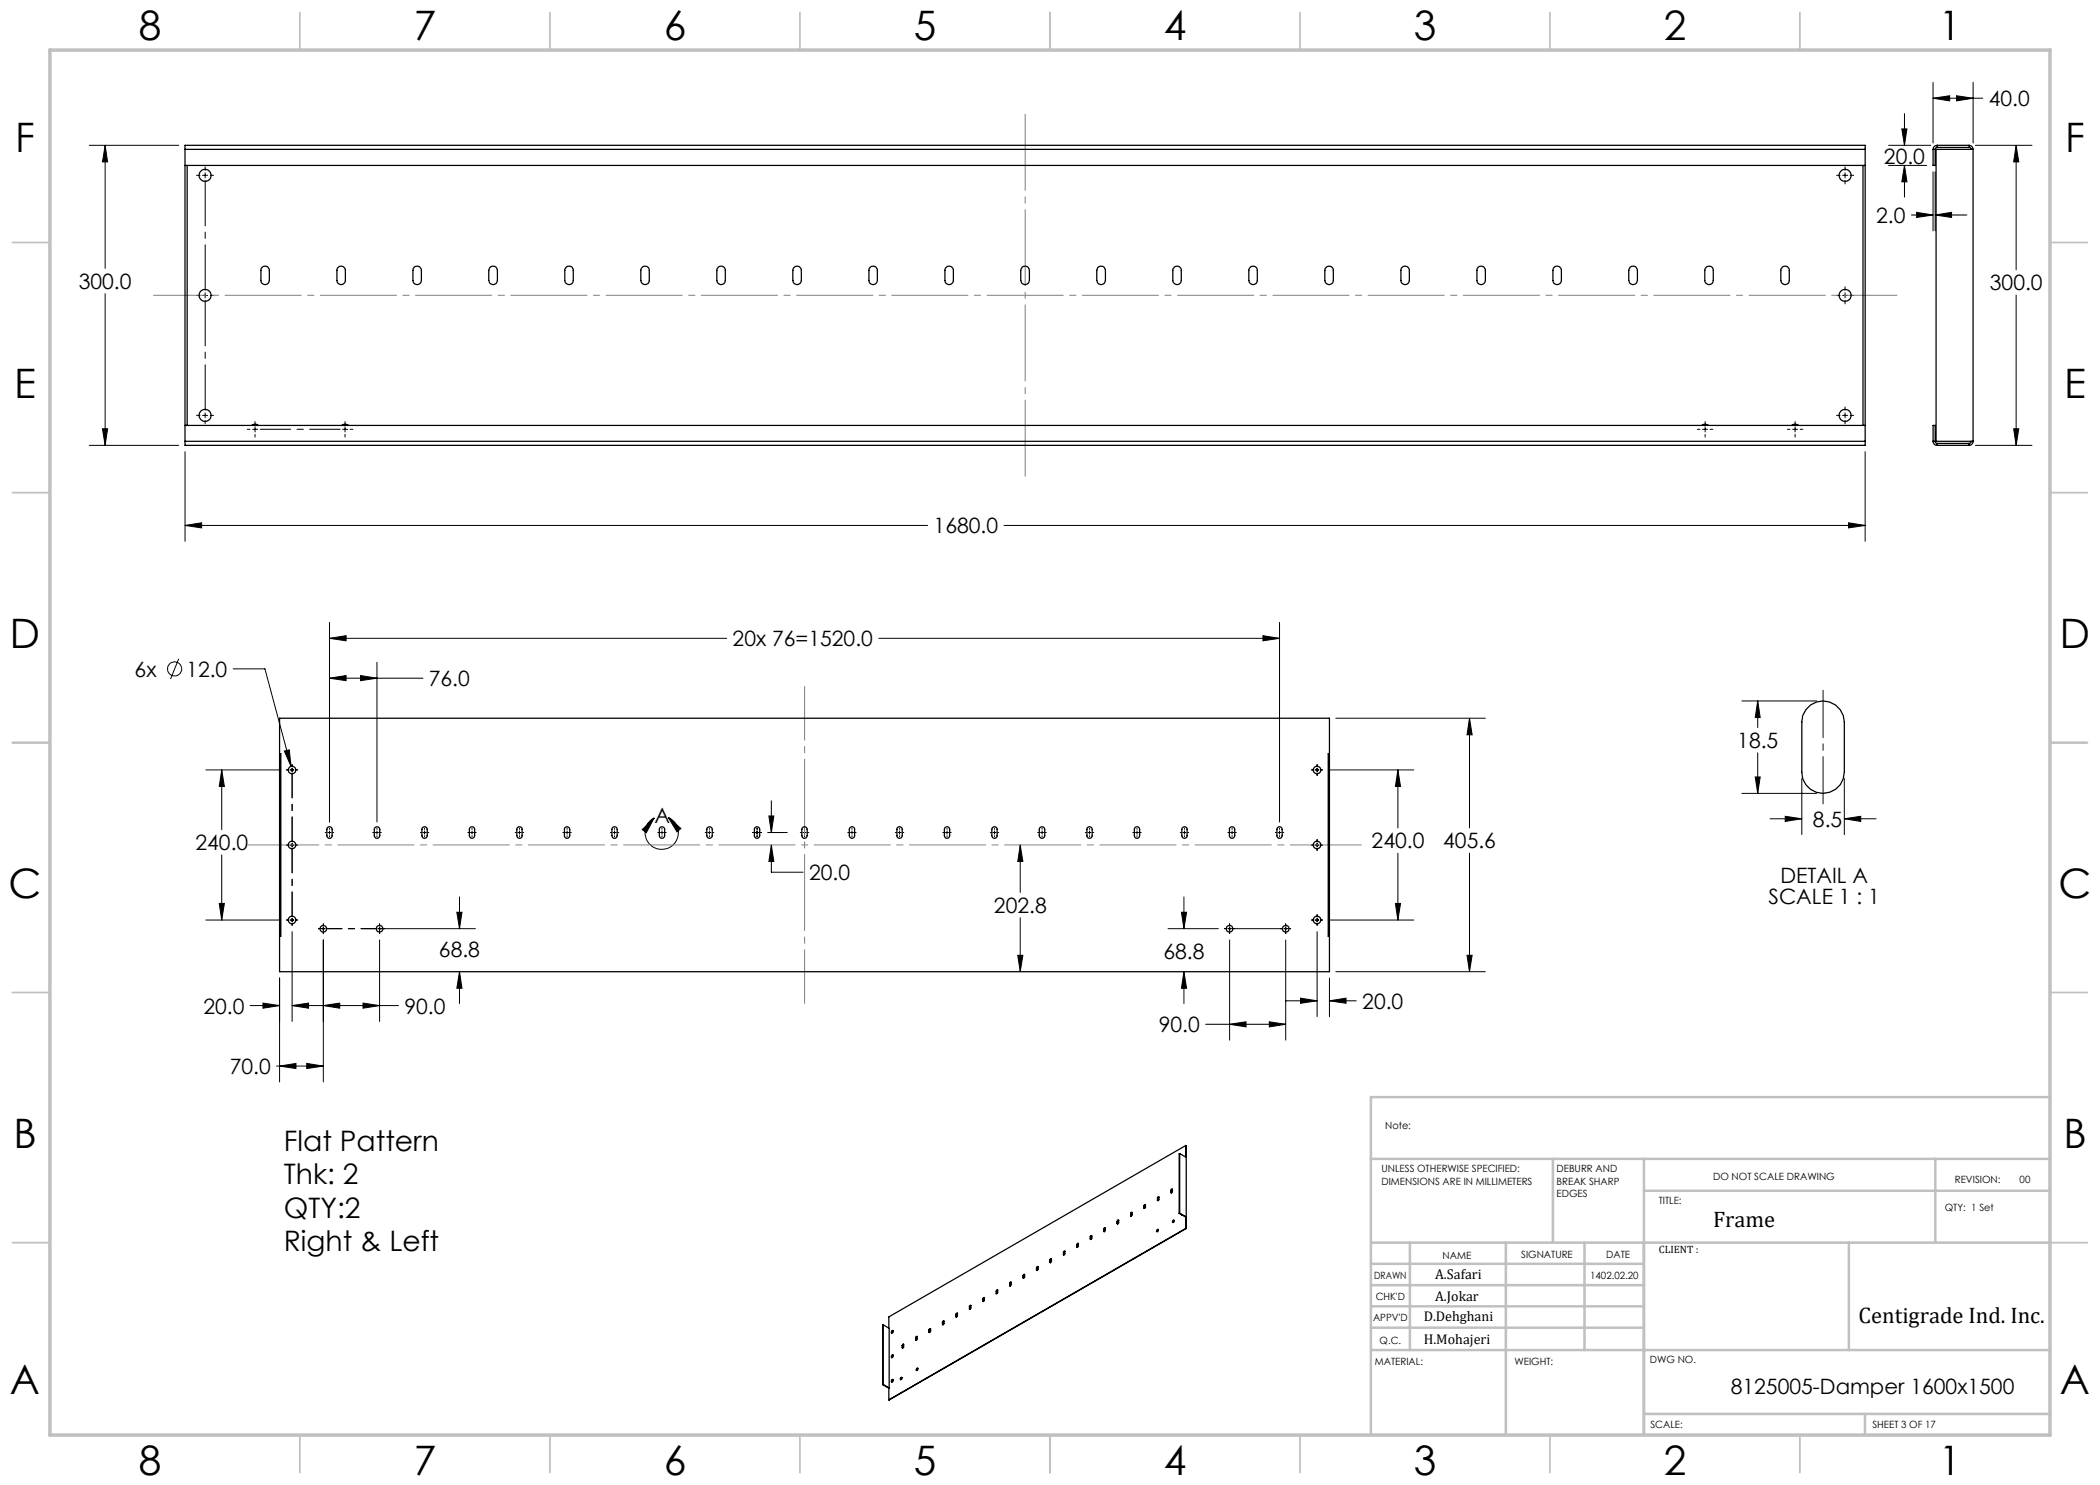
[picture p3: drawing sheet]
<svg xmlns="http://www.w3.org/2000/svg" width="420mm" height="297mm" viewBox="0 0 420 297" stroke-linecap="round" stroke-linejoin="round" font-family="sans-serif">
<g fill="none" stroke="#000" stroke-width=".2">
<path d="M386.6 19.6l3.3-.4v1zM386.6 16.5v12.1M386.6 19.6h10M391.3 19.2l3.3 .4-3.3 .6zM394.6 16.5v12.1M17.9 29.1h17.8M21 29.1l.5 3.3h-1zM21 29.1v24.6M39.3 35.1h.7M40.5 35.1h1M41 33.4v.7M41 34.6v1"/>
<path d="M42.1 35.1h.6M367.3 35.1h.7M368.5 35.1h1M369 33.4v.7M369 34.6v1M369 36.1v.7M370 35.1h.7M377.7 29.1h8.5M377.7 33.1h7.6M380.4 25.8h1l-.5 3.3zM380.9 33.1l.5 3.3h-1zM380.9 22.7v6.4"/>
<path d="M380.9 33.1v6.3M386.6 34.4v11.8M387 34.4v11.8M395.1 29.1h11.3M403.2 29.1l.6 3.3h-1.1zM403.2 29.1v24.9M21 58.7v30.4M39.3 59.1h.7M40.5 59.1h1M41 58.6v1M42.1 59.1h.6M367.3 59.1h.7"/>
<path d="M368.5 59.1h1M369 57.4v.7M369 58.6v1M370 59.1h.7M382.3 43h4.3M383.3 42.5l3.3 .5-3.3 .5zM387 43l3.3-.5v1zM387 43h6.4M403.2 59v30.1M369 60.1v.7M17.9 89.1h17.8M20.5 85.8h1l-.5 3.3z"/>
<path d="M37 90.3v18M39.3 83.1h.7M40.5 83.1h1M41 82.6v1M41 84.1v.7M42.1 83.1h.6M49.5 85.9h.5M50.5 85.9h1M51 84.3v.6M51 85.4v1M51 86.9v.5M68.5 85.9h1"/>
<path d="M69 84.3v.6M69 85.4v1M69 86.9v.5M70 85.9h.6M339.5 85.9h.5M340.5 85.9h1M341 84.3v.6M341 85.4v1M341 86.9v.5M342 85.9h.6M357.5 85.9h.5M358.5 85.9h1"/>
<path d="M359 84.3v.6M359 85.4v1M359 86.9v.5M360 85.9h.6M367.3 83.1h.7M368.5 83.1h1M369 81.4v.7M369 82.6v1M369 84.1v.7M370 83.1h.7M373 90.3v18M395.1 89.1h11.3"/>
<path d="M402.7 85.8h1.1l-.6 3.3zM37 105.1l3.3-.5v1zM37 105.1h148.5M200.8 105.1h172.2M369.7 104.6l3.3 .5-3.3 .5zM35.7 131.8l-1.6 4M46.6 133.8h6.4l5.2 19.5M65.9 135.6l3.3-.5v1zM65.9 127.7l3.3-.6v1.1zM65.9 124.5v39.9M65.9 135.6h18.7M65.9 127.7h79.4"/>
<path d="M72.1 135.1l3.3 .5-3.3 .5zM75.4 132.5v31.9M175.8 127.7h80.1M252.6 127.1l3.3 .6-3.3 .5zM255.9 124.5v39.9M41.2 154h14.9M44.3 154l.6 3.3h-1zM44.3 154v11.9M56.9 150.2l1-.2 .3 3.3zM57.3 154h.5M58.1 154h.6M58.4 152.9v.4"/>
<path d="M58.4 153.7v.6M59.1 154h.4M262.3 154h.5M263.1 154h.6M263.4 152.9v.4M263.4 153.7v.6M263.4 154.6v.5M264.1 154h.4M265.7 154h17.1M267.2 143.6h29.9M279.6 154l.5 3.3h-1zM279.6 154v11.6"/>
<path d="M293.9 143.6l.5 3.4h-1zM293.9 143.6v22M348.4 158.7h14.9M348.4 140.2h14.9M351 155.4h1l-.5 3.3zM351.5 140.2l.5 3.3h-1zM351.5 140.2v5.3M351.5 150.6v8.1M360.4 155.7v11.2M368.9 155.7v11.2M44.3 171v13M57.3 169h.5"/>
<path d="M58.1 169h.6M58.4 168.7v.6M59.1 169h.4M65.1 166.5h.2M65.6 166.5h.6M65.9 165.7v.2M65.9 166.2v.6M65.9 167.1v.3M66.5 166.5h.2M74.5 166.5h.3M75.1 166.5h.6M75.4 165.7v.2"/>
<path d="M75.4 166.2v.6M75.4 167.1v.3M76 166.5h.3M84.1 166.5h.2M84.6 166.5h.6M84.9 165.7v.2M84.9 166.2v.6M84.9 167.1v.3M85.5 166.5h.3M91.9 179.4v6.3M93.6 166.5h.2M94.1 166.5h.6"/>
<path d="M94.4 165.7v.2M94.4 166.2v.6M94.4 167.1v.3M95 166.5h.2M103 166.5h.3M103.6 166.5h.6M103.9 165.7v.2M103.9 166.2v.6M103.9 167.1v.3M104.5 166.5h.2M112.6 166.5h.2M113.1 166.5h.6"/>
<path d="M113.4 165.7v.2M113.4 166.2v.6M113.4 167.1v.3M114.1 166.5h.2M122.1 166.5h.2M122.6 166.5h.6M122.9 165.7v.2M122.9 166.2v.6M122.9 167.1v.3M123.5 166.5h.3M128.4 165.9l2.4-2.3-1.5 2.9zM131.6 166.5h.2"/>
<path d="M132.1 166.5h.6M132.4 165.7v.2M132.4 166.2v.6M132.4 167.1v.3M133 166.5h.2M133.7 163.5a3.3 3.3 0 0 1 1.3 5 3.3 3.3 0 0 1-5.2 .2 3.3 3.3 0 0 1 1-5.1M133.7 163.5l2.5 2.2-.8 .7zM141 166.5h.3M141.6 166.5h.6M141.9 165.7v.2M141.9 166.2v.6M141.9 167.1v.3"/>
<path d="M142.5 166.5h.3M150.6 166.5h.2M151.1 166.5h.6M151.4 165.7v.2M151.4 166.2v.6M151.4 167.1v.3M152 166.5h.3M153.5 166.5h3.9M153.8 163.2h1l-.5 3.3zM154.3 169l.5 3.3h-1zM154.3 169v5.4h6.3M154.3 160.2v6.3"/>
<path d="M160.1 166.5h.2M160.6 166.5h.6M160.9 165.7v.2M160.9 166.2v.6M160.9 167.1v.3M161.5 166.5h.2M169.5 166.5h.3M170.1 166.5h.6M170.4 165.7v.2M170.4 166.2v.6M170.4 167.1v.3M171 166.5h.2"/>
<path d="M179.1 166.5h.2M179.6 166.5h.6M179.9 165.7v.2M179.9 166.2v.6M179.9 167.1v.3M180.6 166.5h.2M188.6 166.5h.2M189.1 166.5h.6M189.4 165.7v.2M189.4 166.2v.6M189.4 167.1v.3M190 166.5h.3"/>
<path d="M198 166.5h.3M198.6 166.5h.6M198.9 165.7v.2M198.9 166.2v.6M198.9 167.1v.3M199.5 166.5h.2M204 169l.6 3.3h-1zM204 169v9.5M207.5 166.5h.3M208.1 166.5h.6M208.4 165.7v.2M208.4 166.2v.6"/>
<path d="M208.4 167.1v.3M209.1 166.5h.2M217.1 166.5h.2M217.6 166.5h.6M217.9 165.7v.2M217.9 166.2v.6M217.9 167.1v.3M218.5 166.5h.3M226.6 166.5h.2M227.1 166.5h.6M227.4 165.7v.2M227.4 166.2v.6"/>
<path d="M227.4 167.1v.3M228 166.5h.2M236 166.5h.3M236.6 166.5h.6M236.8 179.4v6.3M236.9 165.7v.2M236.9 166.2v.6M236.9 167.1v.3M237.5 166.5h.2M245.6 166.5h.2M246.1 166.5h.6M246.4 165.7v.2"/>
<path d="M246.4 166.2v.6M246.4 167.1v.3M247.1 166.5h.2M255.1 166.5h.2M255.6 166.5h.6M255.9 165.7v.2M255.9 166.2v.6M255.9 167.1v.3M256.5 166.5h.3M262.3 169h.5M263.1 169h.6M263.4 167.9v.5"/>
<path d="M263.4 168.7v.6M263.4 169.6v.5M264.1 169h.4M279.6 170.6v13.4M293.9 170.6v23.7M354 163.8h6.4M357 163.3l3.4 .5-3.4 .5zM368.9 163.8l3.2-.5v1zM368.9 163.8h6.3M41.2 184h14.9M43.9 180.7h1l-.6 3.3zM55.9 195.6v20.8"/>
<path d="M57.3 184h.5M58.1 184h.6M58.4 183.7v.6M58.4 184.6v.5M58.4 186.3v18M59.1 184h.4M63.7 185.7h.3M64.3 185.7h.7M64.7 184.8v.3M64.7 185.4v.7M64.7 186.4v.3M64.7 188v28.4"/>
<path d="M75.6 185.7h19.5M75.9 184.8v.3M75.9 185.4v.7M75.9 186.4v.3M75.9 188v16.3M91.4 182.5h1l-.5 3.2zM91.9 194.3l.5 3.4h-1zM91.9 194.3v6.4M203.6 191.1h1l-.6 3.2zM204 183.5v10.8M233.6 185.7h10.1M236.3 182.5h1l-.5 3.2z"/>
<path d="M236.8 194.3l.5 3.4h-1zM236.8 194.3v6.4M244.9 185.7h.4M245.6 185.7h.6M245.9 184.8v.3M245.9 185.4v.7M245.9 186.4v.3M245.9 188v20M246.6 185.7h9.9M256.8 185.7h.7M257.1 184.8v.3M257.1 185.4v.7"/>
<path d="M257.1 186.4v.3M257.1 188v20M257.8 185.7h.3M260.1 199.6l3.3 .6-3.3 .5zM262.3 184h.5M263.1 184h.6M263.4 186.3v17M263.4 182.9v.5M263.4 183.7v.6M263.4 184.6v.5M264.1 184h.4M265.7 184h17.1"/>
<path d="M265.9 195.6v7.7M267.2 194.3h29.9M279.1 180.7h1l-.5 3.3zM293.4 191.1h1l-.5 3.2zM50 201.1h5.9M52.6 200.6l3.3 .5-3.3 .5zM55.3 213.2h9.4M55.9 213.2l3.3-.5v1zM58.4 201.1l3.3-.5v1zM58.4 201.1h21.3M61.3 212.7l3.4 .5-3.4 .5zM64.7 201.1l3.2-.5v1z"/>
<path d="M72.6 200.6l3.3 .5-3.3 .5zM241.1 204.9h16M245.9 204.9l3.3-.5v1zM253.9 204.4l3.2 .5-3.2 .5zM257.1 200.2h6.3M265.9 200.2l3.3-.6v1.1zM265.9 200.2h5.4"/>
<circle cx="34.9" cy="133.8" r="1.41"/>
</g>
<path d="M364.6 138.1v22.7" fill="none" stroke="#000" stroke-width=".2" stroke-dasharray="15.2 1.3 1.3 1.3" stroke-dashoffset="5.8"/>
<path d="M41 58v-21.9M41 82v-21.9" fill="none" stroke="#000" stroke-width=".2" stroke-dasharray="15.2 1.3 1.3 1.3" stroke-dashoffset="6.2"/>
<path d="M68 85.9h-15.9" fill="none" stroke="#000" stroke-width=".2" stroke-dasharray="15.2 1.3 1.3 1.3" stroke-dashoffset="9.2"/>
<path d="M58.4 168.3v-13.7M58.4 183.3v-13.7" fill="none" stroke="#000" stroke-width=".2" stroke-dasharray="15.2 1.3 1.3 1.3" stroke-dashoffset="10.3"/>
<path d="M75.3 185.7h-10" fill="none" stroke="#000" stroke-width=".2" stroke-dasharray="15.2 1.3 1.3 1.3" stroke-dashoffset="12.2"/>
<path d="M30.7 59.1h348.7" fill="none" stroke="#808080" stroke-width=".2" stroke-dasharray="15.2 1.3 1.3 1.3" stroke-dashoffset="4.7"/>
<path d="M205 22.7v72.7" fill="none" stroke="#808080" stroke-width=".2" stroke-dasharray="15.2 1.3 1.3 1.3" stroke-dashoffset="-.2"/>
<path d="M49.6 169h222.7" fill="none" stroke="#808080" stroke-width=".2" stroke-dasharray="15.2 1.3 1.3 1.3" stroke-dashoffset="1"/>
<path d="M160.9 200.7v-63.4" fill="none" stroke="#808080" stroke-width=".2" stroke-dasharray="15.2 1.3 1.3 1.3" stroke-dashoffset="4.5"/>
<g fill="none" stroke="#c0c0c0" stroke-width=".35">
<path d="M60 2.5v7.5M110 2.5v7.5M160 2.5v7.5M210 2.5v7.5M260 2.5v7.5M310 2.5v7.5M360 2.5v7.5M2.5 48.5h7.5M410 48.5h7.5M2.5 98.5h7.5M410 98.5h7.5M2.5 148.5h7.5"/>
<path d="M410 148.5h7.5M2.5 198.5h7.5M410 198.5h7.5M2.5 248.5h7.5M410 248.5h7.5M60 287v7.5M110 287v7.5M160 287v7.5M210 287v7.5M260 287v7.5M310 287v7.5M360 287v7.5"/>
</g>
<g fill="none" stroke="#c0c0c0" stroke-width=".5">
<path d="M410 219.4h-135.8v67.4M274.2 231.8h135.8M310.6 231.8v16.7M328.8 231.8v55.2M328.8 238.2h81.2M387.1 231.8v16.7M274.2 248.5h135.8M274.2 257h54.6M274.2 252.8h54.6M282 248.5v21.5M301.2 248.5v38.3M316.9 248.5v21.5"/>
<path d="M369.8 248.5v21.5M274.2 265.5h54.6M274.2 261.3h54.6M274.2 270h135.8M328.8 282.8h81.2M373 282.8v4.2"/>
</g>
<path d="M10 10h400v277h-400z" fill="none" stroke="#c0c0c0" stroke-width=".7"/>
<g fill="#000">
<path d="M369.7 104.6l3.3 .5-3.3 .5zM37 105.1l3.3-.5v1zM21 29.1l.5 3.3h-1zM20.5 85.8h1l-.5 3.3zM402.7 85.8h1.1l-.6 3.3zM403.2 29.1l.6 3.3h-1.1zM391.3 19.2l3.3 .4-3.3 .6zM386.6 19.6l3.3-.4v1zM380.9 33.1l.5 3.3h-1zM380.4 25.8h1l-.5 3.3zM383.3 42.5l3.3 .5-3.3 .5zM387 43l3.3-.5v1zM293.9 143.6l.5 3.4h-1zM293.4 191.1h1l-.5 3.2zM279.1 180.7h1l-.5 3.3zM279.6 154l.5 3.3h-1zM265.9 200.2l3.3-.6v1.1zM260.1 199.6l3.3 .6-3.3 .5zM253.9 204.4l3.2 .5-3.2 .5zM245.9 204.9l3.3-.5v1zM236.8 194.3l.5 3.4h-1zM236.3 182.5h1l-.5 3.2zM72.6 200.6l3.3 .5-3.3 .5zM64.7 201.1l3.2-.5v1zM61.3 212.7l3.4 .5-3.4 .5zM55.9 213.2l3.3-.5v1zM43.9 180.7h1l-.6 3.3zM44.3 154l.6 3.3h-1zM56.9 150.2l1.3 3.1-.3-3.3zM153.8 163.2h1l-.5 3.3zM154.3 169l.5 3.3h-1zM65.9 135.6l3.3-.5v1zM72.1 135.1l3.3 .5-3.3 .5zM252.6 127.1l3.3 .6-3.3 .5zM65.9 127.7l3.3-.6v1.1zM58.4 201.1l3.3-.5v1zM52.6 200.6l3.3 .5-3.3 .5zM91.9 194.3l.5 3.4h-1zM91.4 182.5h1l-.5 3.2zM203.6 191.1h1l-.6 3.2zM204 169l.6 3.3h-1zM357 163.3l3.4 .5-3.4 .5zM368.9 163.8l3.2-.5v1zM351 155.4h1l-.5 3.3zM351.5 140.2l.5 3.3h-1z"/>
<path d="M128.4 165.9l2.4-2.3-1.5 2.9zM133.7 163.5l2.5 2.2-.8 .7z"/>
</g>
<g fill="none" stroke="#000" stroke-width=".25">
<path d="M37 29.9v-.8h336v.8M37 29.9v58.4M37 33.1h336M37 29.9h336M37.4 33.1v52M372.6 33.1v52M373 29.9v58.4M386.6 29.9v3.2h.4v-3.2M386.6 29.9h.4M387.4 29.1a.85 .85 0 0 0-.8 .8M387.4 29.5l-.3 .1-.1 .3M387.4 29.1h6.4"/>
<path d="M387.4 29.1v.4M387.4 29.5h6.4M393.8 29.1a.85 .85 0 0 1 .8 .8M393.8 29.5h.3l.1 .4M393.8 29.1v.4M394.6 29.9h-7.4v58.4h7.4M394.6 29.9v58.4M52.3 53.6a.86 .86 0 0 1 1-.3 .86 .86 0 0 1 .6 .8v2a.85 .85 0 0 1-.9 .8 .85 .85 0 0 1-.8-.8v-2zM67.5 53.6a.86 .86 0 0 1 1-.3 .86 .86 0 0 1 .6 .8v2a.85 .85 0 0 1-.9 .8 .85 .85 0 0 1-.8-.8v-2zM82.9 53.4l.2-.1a.84 .84 0 0 1 1.2 .8v2a.85 .85 0 0 1-.9 .8 .85 .85 0 0 1-.8-.8v-2zM98.1 53.4l.3-.1a.84 .84 0 0 1 1.1 .8v2a.86 .86 0 0 1-.9 .8 .86 .86 0 0 1-.8-.8v-2zM113.3 53.4l.3-.1a.8 .8 0 0 1 1.1 .8v2a.85 .85 0 0 1-.9 .8 .85 .85 0 0 1-.8-.8v-2.3z"/>
<path d="M128.5 53.4l.3-.1a.83 .83 0 0 1 1.1 .8v2a.85 .85 0 0 1-.9 .8 .85 .85 0 0 1-.8-.8v-2.3zM143.7 53.4l.3-.1a.83 .83 0 0 1 1.1 .8v2a.85 .85 0 0 1-.9 .8 .85 .85 0 0 1-.8-.8v-2.3zM158.7 53.6a.86 .86 0 0 1 1-.3 .86 .86 0 0 1 .6 .8v2a.85 .85 0 0 1-.9 .8 .85 .85 0 0 1-.8-.8v-2zM173.9 53.6a.86 .86 0 0 1 1-.3 .86 .86 0 0 1 .6 .8v2a.85 .85 0 0 1-.9 .8 .85 .85 0 0 1-.8-.8v-2zM189.3 53.4l.2-.1a.84 .84 0 0 1 1.2 .8v2a.85 .85 0 0 1-.9 .8 .85 .85 0 0 1-.8-.8v-2.3zM204.5 53.4l.3-.1a.84 .84 0 0 1 1.1 .8v2a.86 .86 0 0 1-.9 .8 .86 .86 0 0 1-.8-.8v-2zM219.7 53.4l.3-.1a.84 .84 0 0 1 1.1 .8v2a.86 .86 0 0 1-.9 .8 .86 .86 0 0 1-.8-.8v-2zM234.9 53.4l.3-.1a.83 .83 0 0 1 1.1 .8v2a.85 .85 0 0 1-.9 .8 .85 .85 0 0 1-.8-.8v-2.3zM250.1 53.4l.3-.1a.83 .83 0 0 1 1.1 .8v2a.85 .85 0 0 1-.9 .8 .85 .85 0 0 1-.8-.8v-2.3zM265.3 53.4l.3-.1a.83 .83 0 0 1 1.1 .8v2a.85 .85 0 0 1-.9 .8 .85 .85 0 0 1-.8-.8v-2.3zM280.5 53.4l.2-.1a.84 .84 0 0 1 1.2 .8v2a.85 .85 0 0 1-.9 .8 .85 .85 0 0 1-.8-.8v-2.3zM295.5 53.6a.86 .86 0 0 1 1-.3 .86 .86 0 0 1 .6 .8v2a.85 .85 0 0 1-.9 .8 .85 .85 0 0 1-.8-.8v-2z"/>
<path d="M310.9 53.4l.2-.1a.84 .84 0 0 1 1.2 .8v2a.85 .85 0 0 1-.9 .8 .85 .85 0 0 1-.8-.8v-2zM326.1 53.4l.3-.1a.84 .84 0 0 1 1.1 .8v2a.86 .86 0 0 1-.9 .8 .86 .86 0 0 1-.8-.8v-2zM341.3 53.4l.3-.1a.8 .8 0 0 1 1.1 .8v2a.85 .85 0 0 1-.9 .8 .85 .85 0 0 1-.8-.8v-2.3zM356.5 53.4l.3-.1a.83 .83 0 0 1 1.1 .8v2a.85 .85 0 0 1-.9 .8 .85 .85 0 0 1-.8-.8v-2.3zM37 88.3v.8h336v-.8M37 85.1h336M37 88.3h336M50.3 85.1l.7-.3 .7 .3M68.3 85.1l.7-.3 .7 .3M340.3 85.1l.7-.3 .7 .3M358.4 85.1l.6-.3 .7 .3M386.6 88.3a.85 .85 0 0 0 .8 .8"/>
<path d="M386.6 88.3v-3.2h.4v3.2M386.6 88.3h.4M387 88.3l.1 .2 .3 .2M387.4 89.1h6.4M387.4 88.7v.4M387.4 88.7h6.4M393.8 88.7v.4M394.2 88.3l-.1 .3-.3 .1M394.6 88.3a.85 .85 0 0 1-.8 .8M55.9 150.7h.3v36.6h-.3M55.9 143.6h210v50.7h-210zM265.9 150.7h-.3v36.6h.3"/>
<path d="M362.1 141a4.3 4.3 0 0 1 6.8 3.4v10a4.3 4.3 0 0 1-4.3 4.3 4.3 4.3 0 0 1-4.2-4.3v-10l.1-1.3 .7-1.1zM65.5 165.6a.53 .53 0 0 1 .6-.2 .53 .53 0 0 1 .3 .5v1.2a.53 .53 0 0 1-.5 .6 .53 .53 0 0 1-.5-.6zM75 165.6a.56 .56 0 0 1 .6-.2 .56 .56 0 0 1 .4 .5v1.2a.55 .55 0 0 1-.6 .6 .55 .55 0 0 1-.5-.6zM84.6 165.4h.5l.3 .3v1.4a.53 .53 0 0 1-.5 .6 .53 .53 0 0 1-.5-.6v-1.4zM94 165.6a.53 .53 0 0 1 .6-.2 .53 .53 0 0 1 .3 .5v1.2a.53 .53 0 0 1-.5 .6 .53 .53 0 0 1-.5-.6zM103.5 165.6a.53 .53 0 0 1 .6-.2 .53 .53 0 0 1 .3 .5v1.2a.53 .53 0 0 1-.5 .6 .53 .53 0 0 1-.5-.6zM113 165.6a.56 .56 0 0 1 .6-.2 .56 .56 0 0 1 .3 .5v1.2a.53 .53 0 0 1-.5 .6 .53 .53 0 0 1-.5-.6zM122.6 165.4l.3-.1 .4 .3 .1 1.5a.53 .53 0 0 1-.5 .6 .53 .53 0 0 1-.5-.6v-1.2zM132.1 165.4h.5l.3 .3v1.4a.53 .53 0 0 1-.5 .6 .53 .53 0 0 1-.5-.6v-1.2zM141.5 165.6a.56 .56 0 0 1 .6-.2 .56 .56 0 0 1 .4 .5v1.2a.55 .55 0 0 1-.6 .6 .55 .55 0 0 1-.5-.6zM151.1 165.4h.5l.3 .3v1.4a.53 .53 0 0 1-.5 .6 .53 .53 0 0 1-.5-.6v-1.4zM160.5 165.6a.53 .53 0 0 1 .6-.2 .53 .53 0 0 1 .3 .5v1.2a.53 .53 0 0 1-.5 .6 .53 .53 0 0 1-.5-.6z"/>
<path d="M170 165.6a.53 .53 0 0 1 .6-.2 .53 .53 0 0 1 .3 .5v1.2a.53 .53 0 0 1-.5 .6 .53 .53 0 0 1-.5-.6zM179.5 165.6a.56 .56 0 0 1 .6-.2 .56 .56 0 0 1 .3 .5v1.2a.53 .53 0 0 1-.5 .6 .53 .53 0 0 1-.5-.6zM189 165.6a.53 .53 0 0 1 .6-.2 .53 .53 0 0 1 .3 .5v1.2a.53 .53 0 0 1-.5 .6 .53 .53 0 0 1-.5-.6zM198.6 165.4h.5l.3 .3v1.4a.53 .53 0 0 1-.5 .6 .53 .53 0 0 1-.5-.6v-1.2zM208 165.6a.56 .56 0 0 1 .6-.2 .56 .56 0 0 1 .4 .5v1.2a.55 .55 0 0 1-.6 .6 .55 .55 0 0 1-.5-.6zM217.5 165.6a.54 .54 0 0 1 .6-.2 .54 .54 0 0 1 .3 .5v1.2a.53 .53 0 0 1-.5 .6 .53 .53 0 0 1-.5-.6zM227.1 165.4l.3-.1 .4 .3 .1 1.5a.53 .53 0 0 1-.5 .6 .53 .53 0 0 1-.5-.6v-1.2zM236.5 165.6a.53 .53 0 0 1 .6-.2 .53 .53 0 0 1 .3 .5v1.2a.53 .53 0 0 1-.5 .6 .53 .53 0 0 1-.5-.6zM246 165.6a.54 .54 0 0 1 .6-.2 .54 .54 0 0 1 .3 .5v1.2a.53 .53 0 0 1-.5 .6 .53 .53 0 0 1-.5-.6zM255.5 165.6a.53 .53 0 0 1 .6-.2 .53 .53 0 0 1 .3 .5v1.2a.53 .53 0 0 1-.5 .6 .53 .53 0 0 1-.5-.6zM231.5 239.6l.3-.2v.6l-.2 .1-.1-.1M231.5 239.6v.4"/>
<path d="M231.5 239.6l.1 .1M231.6 239.7v.4M231.8 239.4l-.2 .3M234.2 238.1l.3-.3v.6l-.2 .2-.1-.1M234.2 238.1v.4M234.2 238.5h.1M234.2 238.1h.1M234.2 238.5l.1 .1M234.5 237.8l-.3 .3M235.9 230.7v11.9M235.9 230.7h-.1v12M237.2 229.1v2.3l-1.3-.7"/>
<path d="M237.2 229.1v16.6M237.2 229.1l-59.4 34.3v2.2M196.6 259.8l.2-.3v.6l-.1 .2-.1-.1M196.6 259.8v.4M196.6 259.8h.1M196.8 259.5l-.2 .3M199.2 258.2l.3-.3v.7l-.1 .2-.2-.1M199.2 258.2v.5M199.2 258.7h.1M199.2 258.2l.1 .1M199.3 258.7v.1M199.3 258.3v.4"/>
<path d="M199.5 258l-.2 .3M201.9 256.7l.3-.3v.6l-.2 .2-.1-.1M201.9 256.7v.4M201.9 257.1h.1M201.9 256.7h.1M202 257.1v.1M202 256.7v.4M202.2 256.4l-.2 .3M204.6 255.1l.2-.3 .1 .1v.5l-.2 .3-.1-.2M204.6 255.1v.4M204.6 255.5l.1 .1M204.6 255.1l.1 .1"/>
<path d="M204.7 255.6v.1M204.7 255.2v.4M204.9 254.9l-.2 .3M207.3 253.6l.2-.3 .1 .1v.5l-.2 .2-.1-.1M207.3 253.6v.4M207.3 254h.1M207.3 253.6h.1M207.4 254v.1M207.4 253.6v.4M207.6 253.4l-.2 .2M210 252v-.2h.3v.5l-.2 .3-.1-.2M210 252v.4"/>
<path d="M210 252.4l.1 .1M210 252l.1 .1M210.1 252.1v.5M210.3 251.8l-.2 .3M212.7 250.5l.3-.3v.6l-.2 .2-.1-.1M212.7 250.5v.4M212.7 250.9h.1M212.7 250.5h.1M212.8 250.5v.5M213 250.3l-.2 .2M215.4 248.9l.3-.2v.6l-.2 .1-.1-.1M215.4 248.9v.4"/>
<path d="M215.4 249.3v.1M215.4 248.9v.1M215.4 249v.4M215.7 248.7l-.3 .3M218.1 247.4l.2-.3v.6l-.1 .2-.1-.1M218.1 247.4v.4M218.1 247.8h.1M218.1 247.4h.1M218.1 247.8l.1 .1M218.3 247.2l-.2 .2M220.7 245.8l.1-.2h.3l-.1 .6-.1 .1-.2-.1M220.7 245.8v.4"/>
<path d="M220.7 246.2l.1 .1M220.7 245.8l.1 .1M220.8 246.3h.1M220.8 245.9v.4M221 245.6l-.2 .3M223.4 244.3l.1-.3h.2v.6l-.1 .2-.2-.1M223.4 244.3v.4M223.4 244.7h.1M223.4 244.3h.1M223.5 244.7v.1M223.5 244.3v.4M223.7 244l-.2 .3"/>
<path d="M226.1 242.7l.3-.2v.5l-.1 .2-.2-.1M226.1 242.7v.4M226.1 243.1l.1 .1M226.1 242.7l.1 .1M226.2 242.8v.4M226.4 242.5l-.2 .3M228.8 241.2l.3-.3v.6l-.1 .2-.2-.1M228.8 241.2v.4M228.8 241.6h.1M228.8 241.2h.1M228.9 241.2v.5M229.1 240.9l-.2 .3"/>
<path d="M231.5 245.9a.18 .18 0 0 1 .2 .2 .18 .18 0 0 1-.2 .2 .18 .18 0 0 1-.2-.1zM231.5 240l.1 .1M231.7 245.9l-.2 .2-.1 .2M234.7 244a.19 .19 0 0 1 .1 .3 .19 .19 0 0 1-.3 0zM234.8 244.1l-.2 .1v.3M235.8 242.7l1.4 .6M235.9 242.6l1.3 .7M235.9 242.6l-.1 .1M236.3 242.9l.1 .1M236.3 243h.1M237.2 245.7h.1M237.2 243.3v2.4"/>
<path d="M237.2 245.7l-59.4 34.3M176.5 276.9l1.3 .7M176.6 264.9l1.2 .8v11.9M176.6 276.9h-.1M176.6 276.9l1.2 .7M176.6 264.9l-.1 12M176.6 264.9v12M177.8 277.6v2.4M177.8 277.6h.1M178.4 271h.1a.24 .24 0 0 1 .1 .3 .24 .24 0 0 1-.3 .1zM178.4 275.9h.1a.24 .24 0 0 1 .1 .4 .24 .24 0 0 1-.3 0zM178.5 266.1a.24 .24 0 0 1 .1 .3 .24 .24 0 0 1-.3 .1z"/>
<path d="M178.6 275.9l-.2 .3v.2M178.6 271l-.2 .1v.4M178.6 266.1l-.2 .1v.4M180.2 275.5a.2 .2 0 0 1 .2 .3 .2 .2 0 0 1-.3 0zM180.4 275.5l-.2 .2-.1 .2M180.4 269.1l.3-.3v.6l-.1 .2-.2-.1M180.4 269.1v.4M180.4 269.5l.1 .1M180.4 269.1h.1M180.5 269.6h.1M180.5 269.1v.5M180.7 268.8l-.2 .3"/>
<path d="M183.1 267.5l.3-.2v.6l-.2 .2-.1-.1M183.1 267.5v.5M183.1 268h.1M183.1 267.5l.1 .1M183.2 268v.1M183.2 267.6v.4M183.4 273.6a.19 .19 0 0 1 .1 .3 .19 .19 0 0 1-.3 .1zM183.4 267.3l-.2 .3M183.6 273.7l-.2 .1-.1 .3M185.8 266l.3-.3v.6l-.2 .2-.1-.1M185.8 266v.4M185.8 266.4h.1"/>
<path d="M185.8 266h.1M185.9 266.4v.1M185.9 266v.4M186.1 265.7l-.2 .3M188.5 264.4l.2-.2h.1v.6l-.2 .2-.1-.1M188.5 264.4v.5M188.5 264.9h.1M188.5 264.4l.1 .1M188.6 264.9v.1M188.6 264.5v.4M188.8 264.2l-.2 .3M191.2 262.9l.1-.2h.2l-.1 .6-.1 .1-.1-.1"/>
<path d="M191.2 262.9v.4M191.2 263.3h.1M191.2 262.9h.1M191.2 263.3l.1 .1M191.5 262.6l-.3 .3M193.9 261.3l.2-.2h.1v.6l-.2 .2-.1-.1M193.9 261.3v.5M193.9 261.8h.1M193.9 261.3l.1 .1M194 261.8v.1M194 261.4v.4M194.2 261.1l-.2 .3"/>
<path d="M196.6 260.2h.1M196.6 260.2v.1"/>
<circle cx="41" cy="35.1" r="1.2"/>
<circle cx="369" cy="35.1" r="1.2"/>
<circle cx="41" cy="59.1" r="1.19"/>
<circle cx="369" cy="59.1" r="1.19"/>
<circle cx="41" cy="83.1" r="1.2"/>
<circle cx="369" cy="83.1" r="1.2"/>
<circle cx="58.4" cy="154" r=".76"/>
<circle cx="263.4" cy="154" r=".76"/>
<circle cx="58.4" cy="169" r=".76"/>
<circle cx="263.4" cy="169" r=".76"/>
<circle cx="58.4" cy="184" r=".75"/>
<circle cx="64.7" cy="185.8" r=".66"/>
<circle cx="75.9" cy="185.8" r=".66"/>
<circle cx="245.9" cy="185.8" r=".67"/>
<circle cx="257.2" cy="185.8" r=".67"/>
<circle cx="263.4" cy="184" r=".75"/>
</g>
<g font-size="8.1">
<text x="27.8" y="8">8</text>
<text x="82.8" y="8">7</text>
<text x="132.8" y="8">6</text>
<text x="182.8" y="8">5</text>
<text x="232.8" y="8">4</text>
<text x="282.8" y="8">3</text>
<text x="332.8" y="8">2</text>
<text x="387.8" y="8">1</text>
<text x="3" y="30.4">F</text>
<text x="413" y="30.4">F</text>
<text x="2.8" y="79.6">E</text>
<text x="412.8" y="79.6">E</text>
<text x="2" y="129.6">D</text>
<text x="412" y="129.6">D</text>
<text x="1.7" y="179.6">C</text>
<text x="411.7" y="179.6">C</text>
<text x="2.7" y="229.6">B</text>
<text x="412.7" y="229.6">B</text>
<text x="2" y="278.9">A</text>
<text x="412" y="278.9">A</text>
<text x="27.8" y="295">8</text>
<text x="82.8" y="295">7</text>
<text x="132.8" y="295">6</text>
<text x="182.8" y="295">5</text>
<text x="232.8" y="295">4</text>
<text x="282.8" y="295">3</text>
<text x="332.8" y="295">2</text>
<text x="387.8" y="295">1</text>
</g>
<g font-size="5.6">
<text x="56.8" y="230.2">Flat Pattern</text>
<text x="56.8" y="236.9">Thk: 2</text>
<text x="56.8" y="243.5">QTY:2</text>
<text x="56.8" y="250.2">Right &amp; Left</text>
</g>
<g font-size="4.5">
<text x="342.6" y="245.3">Frame</text>
<text x="371.7" y="264.6">Centigrade Ind. Inc.</text>
</g>
<g font-size="4.2">
<text x="397.7" y="21.2">40.0</text>
<text x="376.8" y="32.7">20.0</text>
<text x="375.2" y="44.6">2.0</text>
<text x="15.8" y="57.8">300.0</text>
<text x="398" y="58.1">300.0</text>
<text x="186.7" y="106.7">1680.0</text>
<text x="146.5" y="129.2">20x 76=1520.0</text>
<text x="26.9" y="135.3">6x</text>
<text x="37.3" y="135.3">12.0</text>
<text x="85.8" y="137.2">76.0</text>
<text x="347.5" y="149.6">18.5</text>
<text x="130.9" y="164.6">A</text>
<text x="362.6" y="165.3">8.5</text>
<text x="39.1" y="170">240.0</text>
<text x="274.3" y="169.7">240.0</text>
<text x="288.6" y="169.7">405.6</text>
<text x="161.8" y="176">20.0</text>
<text x="356.1" y="176.6">DETAIL A</text>
<text x="198.8" y="182.6">202.8</text>
<text x="353.7" y="180.7">SCALE 1 : 1</text>
<text x="87.8" y="191.5">68.8</text>
<text x="232.7" y="191.9">68.8</text>
<text x="40.7" y="202.7">20.0</text>
<text x="80.9" y="202.7">90.0</text>
<text x="272.5" y="201.7">20.0</text>
<text x="231.8" y="206.4">90.0</text>
<text x="46" y="214.8">70.0</text>
<text x="346.2" y="278.8">8125005-Damper 1600x1500</text>
</g>
<g font-size="2.8">
<text x="287" y="255.9">A.Safari</text>
<text x="287" y="260.1">A.Jokar</text>
<text x="284.7" y="264.2">D.Dehghani</text>
<text x="284.7" y="268.7">H.Mohajeri</text>
</g>
<text font-size="2.1" x="331.8" y="250.7">CLIENT :</text>
<g font-size="2">
<text x="277" y="225.8">Note:</text>
<text x="276.3" y="234.5">UNLESS OTHERWISE SPECIFIED:</text>
<text x="276.3" y="237">DIMENSIONS ARE IN MILLIMETERS</text>
<text x="311.3" y="234.5">DEBURR AND</text>
<text x="311.3" y="237">BREAK SHARP</text>
<text x="311.3" y="239.5">EDGES</text>
<text x="342.6" y="236">DO NOT SCALE DRAWING</text>
<text x="391" y="236.6">REVISION:</text>
<text x="403.9" y="236.6">00</text>
<text x="331.8" y="240.8">TITLE:</text>
<text x="389" y="242.2">QTY: 1 Set</text>
<text x="288.5" y="251.7">NAME</text>
<text x="304.2" y="251.7">SIGNATURE</text>
<text x="321.2" y="251.7">DATE</text>
<text x="274.8" y="255.9">DRAWN</text>
<text x="318" y="255.9">1402.02.20</text>
<text x="275.1" y="260.1">CHK'D</text>
<text x="274.6" y="264.2">APPV'D</text>
<text x="275.9" y="268.7">Q.C.</text>
<text x="275" y="273">MATERIAL:</text>
<text x="302.9" y="273">WEIGHT:</text>
<text x="330" y="272.5">DWG NO.</text>
<text x="330.1" y="285.6">SCALE:</text>
<text x="374.5" y="285.6">SHEET 3 OF 17</text>
</g>
</svg>
